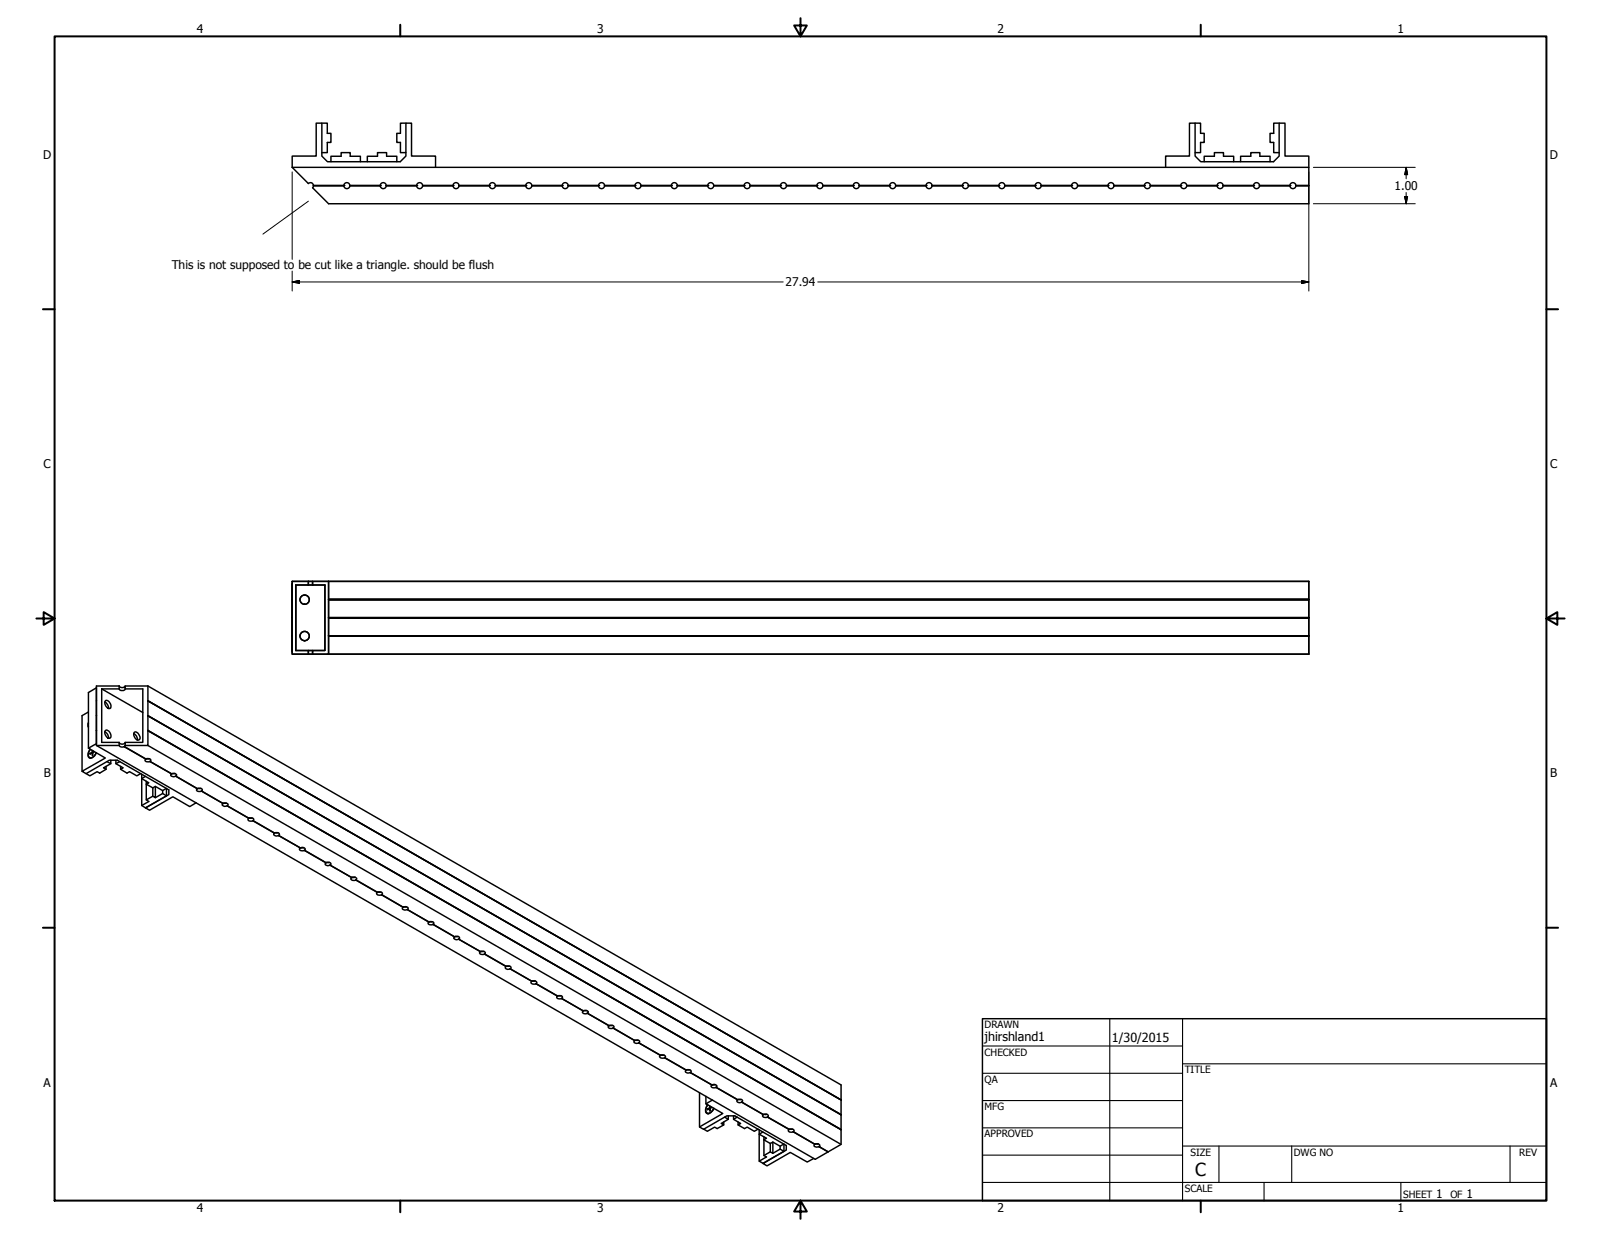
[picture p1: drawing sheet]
<svg xmlns="http://www.w3.org/2000/svg" width="559mm" height="432mm" viewBox="0 0 559 432" stroke-linecap="round" stroke-linejoin="round" font-family="sans-serif">
<!-- layer: Visible (ANSI) -->
<g fill="none" stroke="#000" stroke-width=".51">
<path d="M102 58.4v-3.9h8.4v-11.5h1.9v11.5l2 2h25.4l2-2v-11.5h1.9v11.5h8.4v3.9M102 58.4l5.6 5.7a1.05 1.05 0 0 1 1.1-.3 1.05 1.05 0 0 1 .7 1M102 58.4h354.8M112.3 43h1.9v3.5h1.3v3.2h-1.3v3.6h-1.9M115.5 56.5v-2h3.6v-1.2h3.1v1.2h3.6v2M128.2 56.5v-2h3.6v-1.2h3.1v1.2h3.6v2M141.7 43h-1.9v3.5h-1.3v3.2h1.3v3.6h1.9M406.8 58.4v-3.9h8.4v-11.5h1.9v11.5l2 2h25.4l2-2v-11.5h2v11.5h8.3v16.6h-342.1l-5.6-5.6 .3-.7M417.1 43h1.9v3.5h1.3v3.2h-1.3v3.6h-1.9M420.3 56.5v-2h3.6v-1.2h3.1v1.2h3.6v2M433 56.5v-2h3.6v-1.2h3.1v1.2h3.6v2M446.5 43h-1.9v3.5h-1.3v3.2h1.3v3.6h1.9"/>
<path d="M109.4 64.8h.1M109.4 64.8h10.6M120 64.8h.1M120 64.8a1.05 1.05 0 0 0 1.1 1 1.05 1.05 0 0 0 1-1M120 64.8a1.05 1.05 0 0 1 1.1-1 1.05 1.05 0 0 1 1 1M122.1 64.8h.1M122.1 64.8h10.6M132.7 64.8h.1M132.7 64.8a1.05 1.05 0 0 0 1.1 1 1.05 1.05 0 0 0 1-1M132.7 64.8a1.05 1.05 0 0 1 1.1-1 1.05 1.05 0 0 1 1 1M134.8 64.8h.1M134.8 64.8h10.6h-10.6"/>
<path d="M145.4 64.8a1.05 1.05 0 0 0 1.1 1 1.05 1.05 0 0 0 1-1M145.4 64.8a1.05 1.05 0 0 1 1.1-1 1.05 1.05 0 0 1 1 1M147.5 64.8h.1M147.5 64.8h10.6M158.1 64.8h.1M158.1 64.8a1.05 1.05 0 0 0 1.1 1 1.05 1.05 0 0 0 1-1M158.1 64.8a1.05 1.05 0 0 1 1.1-1 1.05 1.05 0 0 1 1 1M160.2 64.8h.1M160.2 64.8h10.6M170.8 64.8h.1M170.8 64.8a1.05 1.05 0 0 0 1.1 1 1.05 1.05 0 0 0 1-1M170.8 64.8a1.05 1.05 0 0 1 1.1-1 1.05 1.05 0 0 1 1 1"/>
<path d="M172.9 64.8h.1M172.9 64.8h10.6M183.5 64.8h.1M183.5 64.8a1.05 1.05 0 0 0 1.1 1 1.05 1.05 0 0 0 1-1M183.5 64.8a1.05 1.05 0 0 1 1.1-1 1.05 1.05 0 0 1 1 1M185.6 64.8h.1M185.6 64.8h10.6M196.2 64.8h.1M196.2 64.8a1.05 1.05 0 0 0 1.1 1 1.05 1.05 0 0 0 1-1M196.2 64.8a1.05 1.05 0 0 1 1.1-1 1.05 1.05 0 0 1 1 1M198.3 64.8h.1M198.3 64.8h10.6"/>
<path d="M208.9 64.8h.1M208.9 64.8a1.05 1.05 0 0 0 1.1 1 1.05 1.05 0 0 0 1-1M208.9 64.8a1.05 1.05 0 0 1 1.1-1 1.05 1.05 0 0 1 1 1M211 64.8h.1M211 64.8h10.6M221.6 64.8h.1M221.6 64.8a1.05 1.05 0 0 0 1.1 1 1.05 1.05 0 0 0 1-1M221.6 64.8a1.05 1.05 0 0 1 1.1-1 1.05 1.05 0 0 1 1 1M223.7 64.8h.1M223.7 64.8h10.6M234.3 64.8h.1M234.3 64.8a1.05 1.05 0 0 0 1.1 1 1.05 1.05 0 0 0 1-1"/>
<path d="M234.3 64.8a1.05 1.05 0 0 1 1.1-1 1.05 1.05 0 0 1 1 1M236.4 64.8h.1M236.4 64.8h10.6M247 64.8h.1M247 64.8a1.05 1.05 0 0 0 1.1 1 1.05 1.05 0 0 0 1-1M247 64.8a1.05 1.05 0 0 1 1.1-1 1.05 1.05 0 0 1 1 1M249.1 64.8h.1M249.1 64.8h10.6M259.7 64.8h.1M259.7 64.8a1.05 1.05 0 0 0 1.1 1 1.05 1.05 0 0 0 1-1M259.7 64.8a1.05 1.05 0 0 1 1.1-1 1.05 1.05 0 0 1 1 1M261.8 64.8h.1"/>
<path d="M261.8 64.8h10.6M272.4 64.8h.1M272.4 64.8a1.05 1.05 0 0 0 1.1 1 1.05 1.05 0 0 0 1-1M272.4 64.8a1.05 1.05 0 0 1 1.1-1 1.05 1.05 0 0 1 1 1M274.5 64.8h.1M274.5 64.8h10.6h-10.6M285.1 64.8a1.05 1.05 0 0 0 1.1 1 1.05 1.05 0 0 0 1-1M285.1 64.8a1.05 1.05 0 0 1 1.1-1 1.05 1.05 0 0 1 1 1M287.2 64.8h.1M287.2 64.8h10.6M297.8 64.8h.1M297.8 64.8a1.05 1.05 0 0 0 1.1 1 1.05 1.05 0 0 0 1-1"/>
<path d="M297.8 64.8a1.05 1.05 0 0 1 1.1-1 1.05 1.05 0 0 1 1 1M299.9 64.8h.1M299.9 64.8h10.6M310.5 64.8h.1M310.5 64.8a1.05 1.05 0 0 0 1.1 1 1.05 1.05 0 0 0 1-1M310.5 64.8a1.05 1.05 0 0 1 1.1-1 1.05 1.05 0 0 1 1 1M312.6 64.8h.1M312.6 64.8h10.6M323.2 64.8h.1M323.2 64.8a1.05 1.05 0 0 0 1.1 1 1.05 1.05 0 0 0 1-1M323.2 64.8a1.05 1.05 0 0 1 1.1-1 1.05 1.05 0 0 1 1 1M325.3 64.8h.1"/>
<path d="M325.3 64.8h10.6M335.9 64.8h.1M335.9 64.8a1.05 1.05 0 0 0 1.1 1 1.05 1.05 0 0 0 1-1M335.9 64.8a1.05 1.05 0 0 1 1.1-1 1.05 1.05 0 0 1 1 1M338 64.8h.1M338 64.8h10.6M348.6 64.8h.1M348.6 64.8a1.05 1.05 0 0 0 1.1 1 1.05 1.05 0 0 0 1-1M348.6 64.8a1.05 1.05 0 0 1 1.1-1 1.05 1.05 0 0 1 1 1M350.7 64.8h.1M350.7 64.8h10.6M361.3 64.8h.1"/>
<path d="M361.3 64.8a1.05 1.05 0 0 0 1.1 1 1.05 1.05 0 0 0 1-1M361.3 64.8a1.05 1.05 0 0 1 1.1-1 1.05 1.05 0 0 1 1 1M363.4 64.8h.1M363.4 64.8h10.6M374 64.8h.1M374 64.8a1.05 1.05 0 0 0 1.1 1 1.05 1.05 0 0 0 1-1M374 64.8a1.05 1.05 0 0 1 1.1-1 1.05 1.05 0 0 1 1 1M376.1 64.8h.1M376.1 64.8h10.6M386.7 64.8h.1M386.7 64.8a1.05 1.05 0 0 0 1.1 1 1.05 1.05 0 0 0 1-1M386.7 64.8a1.05 1.05 0 0 1 1.1-1 1.05 1.05 0 0 1 1 1"/>
<path d="M388.8 64.8h.1M388.8 64.8h10.6M399.4 64.8h.1M399.4 64.8a1.05 1.05 0 0 0 1.1 1 1.05 1.05 0 0 0 1-1M399.4 64.8a1.05 1.05 0 0 1 1.1-1 1.05 1.05 0 0 1 1 1M401.5 64.8h.1M401.5 64.8h10.6M412.1 64.8h.1M412.1 64.8a1.05 1.05 0 0 0 1.1 1 1.05 1.05 0 0 0 1-1M412.1 64.8a1.05 1.05 0 0 1 1.1-1 1.05 1.05 0 0 1 1 1M414.2 64.8h.1M414.2 64.8h10.6h-10.6"/>
<path d="M424.8 64.8a1.05 1.05 0 0 0 1.1 1 1.05 1.05 0 0 0 1-1M424.8 64.8a1.05 1.05 0 0 1 1.1-1 1.05 1.05 0 0 1 1 1M426.9 64.8h.1M426.9 64.8h10.6M437.5 64.8h.1M437.5 64.8a1.05 1.05 0 0 0 1.1 1 1.05 1.05 0 0 0 1-1M437.5 64.8a1.05 1.05 0 0 1 1.1-1 1.05 1.05 0 0 1 1 1M439.6 64.8h.1M439.6 64.8h10.6M450.2 64.8h.1M450.2 64.8a1.05 1.05 0 0 0 1.1 1 1.05 1.05 0 0 0 1-1M450.2 64.8a1.05 1.05 0 0 1 1.1-1 1.05 1.05 0 0 1 1 1"/>
<path d="M452.3 64.8h.1M452.3 64.8h4.5M102 215.6h.1M102 203.8v23.8M107.6 202.9v1.3M109.1 202.9h-7.1v6.4M114.7 202.9h342.1v25.4h-342.1M114.7 202.9v19M114.7 202.9h-5.6v1.3M114.7 215.6h342.1M114.7 209.2h342.1M456.8 215.6h-342.1h342.1"/>
<path d="M456.8 209.3h-342.1h342.1M41.6 239.5a1.25 1.25 0 0 0 2.1 0M41.6 239.5h-7.9v5.2M41.6 239.5v1M51.6 239.5l242 139.2v20.8l-9.1 5.2-250.8-144.5M51.6 239.5v15.5M51.6 239.5h-7.9v1M102 221.9v6.4h5.6M107.6 228.3v-1.2h-4.3v-22.9h10.1v22.9h-4.3v1.2M107.6 228.3h1.5M107.6 227.1h1.5M114.7 221.9v6.4h-5.6"/>
<path d="M114.7 221.9h342.1M456.8 222h-342.1h342.1M30.9 252.2v1.7M30.9 252.5v1.1M30.9 248.5l-2.3 1.3v19.4M33.7 255v5.2h7.9M33.7 249.8v.1M35.5 240.5v18.6h6.1v1.1M35.5 240.5l14.3 8.2M35.5 240.5h6.1M36.6 255.4l1 1 .2 1.3M36.6 245l1 1.1 .2 1.2"/>
<path d="M36.7 255.1a1.35 1.35 0 0 1 1.9 1.1 .96 .96 0 0 1-.6 1.5l-.7-.4-.6-.9zM36.7 244.7l.3-.2a1.89 1.89 0 0 1 1.4 2.8 1.98 1.98 0 0 1-1.7-2.6zM41.6 240.5a1.25 1.25 0 0 0 2.1 0M41.6 259.1a1.18 1.18 0 0 0 2.1 0M43.7 240.5h6.1v18.6h-6.1v1.1M46.7 256l1 1 .3 1M46.8 255.7a1.35 1.35 0 0 1 1.9 1.2 .9 .9 0 0 1 .2 .9 .9 .9 0 0 1-.8 .6l-.7-.5-.6-.9zM48 258v.1M48 258.1l-.1 .2M51.6 255l242 139.3M51.6 249.8l242 139.3M51.6 244.6l242 139.4"/>
<path d="M51.6 255v5.2h-7.9M30.9 261.2v-19.5l2.8-1.6v19.5l-2.8 1.6 5.9 3.4-8.2 4.6 1.4 .9 8.2-4.7h2.8l17.9 10.3v1.7l-8.1 4.6 1.4 .8 8.1-4.7 5.9 3.5 2.3-1.4M31.2 264.4l.4 .2M31.5 261.6l-.8 1.5a1.07 1.07 0 0 0 .5 1.4 1.07 1.07 0 0 0 1.4-.3l1.1-1.4M31.6 261.6l-.4 .5a1.3 1.3 0 0 0-.5 1.5 1.3 1.3 0 0 0 1.3 .9l.9-.7 .7-1M32.2 261.9l.1 .9M32.2 262.6l-.8 .4 .2 .1M32.4 262.9l-1 .4v-.3M32.4 262.1v.3M32.4 262.5v.1M32.7 262.3l-.3 .1 .2 .2M33 262.4l-.6 .3-.2 1v-.9"/>
<path d="M37 267.5v1l-2.2 1.4-.9-.5-2.5 1.4-1.3-.7M37.3 265.9l1.4 .7M38.7 265.4v1.2l-2.6 1.4 .9 .5M40.4 265.4v1.2l2.6 1.4-.9 .5M41.6 260.2l.6 .5h1.2M41.8 265.9l-1.4 .7M42.1 267.5v1l2.2 1.4 .9-.5 2.6 1.4 1.3-.7M43.4 260.7l7.5 4.3M43.4 260.6v.1M43.4 260.6l7.5 4.3M43.7 260.2l-.3 .4M49.5 270.3v1.5l2.4 1.4-.8 .5v5.5l.8 .6-2.4 1.4"/>
<path d="M50.7 271l-1.2 .8v9.4l1.3 .8 7.3-4.2v-2.5M50.9 265l-.3 .4a1.18 1.18 0 0 0 1.7 .4M50.9 264.9l.4-.1a.96 .96 0 0 1 1.3 .8l-.2 .2M50.9 264.9v.1M51.1 272.7v1l2.2 1.3M51.1 264.9h1M51.6 260.2l242 139.3M52.3 265.8h.1M52.3 265.8l7.6 4.3M52.4 265.8l7.5 4.3h1.3l.5 .3-.3 .6M53.3 275v2.9l-2.2 1.3M53.3 275l.9-.5 2.6 1.5 1.2-.8"/>
<path d="M54.2 274.5v3.9l-.9-.5M56.8 276v1l-2.6 1.4M56.8 277l1.3 .8M59.9 270.1l-.3 .5 .2 .3 .7 .2 .8-.1M59.9 270.1h.1M60.1 270h1.1M61.3 271h.1M61.3 271l7.5 4.3M61.4 271l7.5 4.3M68.8 275.3l-.2 .5a1.18 1.18 0 0 0 1.7 .4M68.9 275.3l.4-.2a.96 .96 0 0 1 1.3 .8l-.2 .2M68.9 275.3h-.1"/>
<path d="M69.1 275.2h1M70.3 276.2l7.6 4.3M70.4 276.1l-.1 .1M70.4 276.1l7.5 4.4M77.9 280.5l-.4 .5 .2 .2a1.34 1.34 0 0 0 1.6 .1M77.9 280.5l.8-.2 .7 .2 .2 .3-.3 .5M77.9 280.4v.1M78 280.4h1.1M79.3 281.3l7.5 4.3-.2 .5a1.18 1.18 0 0 0 1.7 .4M79.3 281.3l7.6 4.3 .3-.1a.88 .88 0 0 1 1.3 .8l-.2 .1M87.1 285.6h1M88.3 286.5l7.5 4.3"/>
<path d="M88.3 286.4v.1M88.3 286.4l7.5 4.4M95.8 290.8l-.2 .2a1.02 1.02 0 0 0 1.6 .7M95.8 290.8l.4-.2a.96 .96 0 0 1 1.3 .8l-.3 .3M95.8 290.8h.1M96 290.7h1M97.2 291.7l7.6 4.3M104.8 296l-.3 .5a1.18 1.18 0 0 0 1.7 .4M104.8 296l.9-.2a.75 .75 0 0 1 .8 .8l-.2 .2M105 295.9h1M106.2 296.9l7.5 4.3M106.3 296.8l-.1 .1"/>
<path d="M106.3 296.8l7.5 4.3M113.7 301.2l-.2 .4a1.18 1.18 0 0 0 1.7 .4M113.8 301.1l.4-.1a.96 .96 0 0 1 1.3 .8l-.2 .2M113.8 301.1l-.1 .1M114 301.1h1M115.2 302h.1M115.2 302l7.5 4.3M115.3 302l7.4 4.3M122.7 306.3l-.2 .3a1.05 1.05 0 0 0 1.7 .6M122.7 306.3a1.07 1.07 0 0 1 1.8 .6l-.2 .2M123 306.2h1M124.2 307.2l7.5 4.3"/>
<path d="M124.3 307.1l7.5 4.4 .3-.2a.96 .96 0 0 1 1.4 .8l-.3 .2M124.3 307.1l-.1 .1M131.7 311.5l-.3 .5a1.18 1.18 0 0 0 1.8 .4M131.7 311.5h.1M132 311.4h1M133.2 312.4l7.5 4.3M133.2 312.3l7.5 4.4 .8-.2 .8 .2 .2 .3-.3 .5M133.2 312.3v.1M140.7 316.7l-.3 .5 .2 .2 .7 .3 .9-.2M140.7 316.6v.1M140.9 316.5h1M142.2 317.5l7.5 4.3 .4-.1a.88 .88 0 0 1 1.3 .8l-.2 .1"/>
<path d="M142.2 317.5l7.5 4.4M149.7 321.9l-.3 .4a1.18 1.18 0 0 0 1.7 .4M149.7 321.8v.1M149.9 321.8h1M151.1 322.7l7.5 4.3M151.2 322.6l7.5 4.4 .4-.2a.96 .96 0 0 1 1.3 .8l-.3 .3M151.2 322.6l-.1 .1M158.6 327l-.2 .5 .5 .4h1.2M158.7 327h-.1M158.9 326.9h1M160.1 327.9l7.6 4.3 .8-.2a.68 .68 0 0 1 .9 .8l-.2 .2M160.1 327.9h.1"/>
<path d="M167.6 332.2l-.2 .5a1.18 1.18 0 0 0 1.7 .4M167.9 332.1h1M169.1 333.1l7.5 4.3M169.2 333l-.1 .1M169.2 333l7.5 4.3M176.6 337.4l-.3 .4a1.18 1.18 0 0 0 1.8 .4M176.7 337.3l.3-.1a.96 .96 0 0 1 1.4 .7l-.3 .3M176.7 337.3l-.1 .1M176.8 337.2h1.1M178.1 338.2h.1M178.1 338.2l7.5 4.3M185.6 342.5l-.2 .3a1.05 1.05 0 0 0 1.7 .6"/>
<path d="M185.6 342.5a1.05 1.05 0 0 1 1.7 .7l-.2 .1M185.9 342.5h1M187.1 343.3v.1M187.1 343.4l7.5 4.3M187.1 343.3l7.5 4.4M194.6 347.7l-.3 .5a1.18 1.18 0 0 0 1.7 .4M194.6 347.7h.1M194.6 347.7l.4-.2a.88 .88 0 0 1 1.3 .8l-.3 .3M194.8 347.6h1M196 348.6l7.6 4.3 1.3-.1 .5 .4-.4 .5M203.6 352.8l-.3 .3a.98 .98 0 0 0 .7 .8 .98 .98 0 0 0 1-.2M203.8 352.7h1"/>
<path d="M205 353.7h.1M205 353.7l7.5 4.4M205 353.7l7.6 4.3M212.5 358.1l-.2 .4a1.18 1.18 0 0 0 1.7 .4M212.5 358v.1M212.6 358l.4-.1a.88 .88 0 0 1 1.2 .7l-.1 .2M212.8 357.9h1M214 358.9l7.5 4.3M214.1 358.8l7.5 4.4 .8-.2 .7 .3 .2 .5-.3 .2M214.1 358.8l-.1 .1M221.5 363.2l-.3 .5 .5 .4 1.2-.1M221.6 363.2h-.1"/>
<path d="M221.7 363.1h1.1M222.9 364h.1M222.9 364l7.6 4.4M223 364l7.6 4.4M230.5 368.4l-.3 .5 .5 .4h1.3M230.5 368.4h.1M230.6 368.4l.8-.2a.68 .68 0 0 1 .8 .8l-.2 .2M230.8 368.3h1M232 369.3l7.5 4.3M232 369.2v.1M232 369.2l7.5 4.3M239.5 373.6l-.3 .5 .4 .4 1.3-.1"/>
<path d="M239.5 373.5l.4-.1a.96 .96 0 0 1 1.3 .7l-.2 .3M239.5 373.5v.1M239.7 373.4h1M240.9 374.4h.1M240.9 374.4l7.6 4.3M241 374.4l7.5 4.3M248.5 378.7l-.3 .3a1.05 1.05 0 0 0 1.7 .6M248.5 378.7a1.05 1.05 0 0 1 1.7 .6l-.3 .2M248.7 378.7h1M249.9 379.5l7.6 4.4 .4-.2a.88 .88 0 0 1 1.2 .8l-.2 .2M249.9 379.5v.1M249.9 379.6l7.5 4.3"/>
<path d="M244.2 381.4v12M246.4 382.7v2.6M246.8 388.6l.3 .1M247 385.6l-.6 1.1a1.15 1.15 0 0 0-.1 1.5 1.15 1.15 0 0 0 1.3 .4l.9-.7 .7-1M247.1 385.7a1.79 1.79 0 0 0 0 3l.9-.4 1.1-1.5M247.7 386.1l.2 .7M247.7 386.7l-.8 .5 .2 .1M247.9 387l-1 .4v-.2M247.9 386.9l-.1 .1M247.9 386.2v.3M248 386.6v.2M248.2 386.4l-.3 .1 .2 .2"/>
<path d="M248.5 386.5l-.6 .3-.2 1.1v-.9M248.7 384l-2.3 1.3 5.9 3.4-8.1 4.7 1.4 .8 8.1-4.7h2.8l17.9 10.4v1.5l-8.1 4.7 1.4 .9 8.1-4.7 5.9 3.3 2.3-1.2M252.6 391.7v1l-2.3 1.3-.9-.6-2.5 1.5-1.3-.8M252.9 390l1.3 .7M254.2 389.5v1.2l-2.5 1.5 .9 .5M256 389.5v1.2l2.5 1.5-.9 .5M257.3 390l-1.3 .7M257.4 383.9l-.2 .5a1.18 1.18 0 0 0 1.7 .3M257.4 383.9h.1M257.6 391.7v1l2.2 1.3 1-.6 2.5 1.5 1.3-.8M257.7 383.8h1M258.9 384.7l7.5 4.4"/>
<path d="M265 394.4v1.5l2.5 1.4-.9 .6v5.5l.9 .5-2.5 1.4M266.3 395.2l-1.3 .7v9.4l1.3 .8 7.3-4.2v-2.5M266.4 389.1l-.2 .2a1.02 1.02 0 0 0 1.6 .7M266.4 389.1l1.3-.1 .5 .4-.3 .5M266.6 396.8v1.1l2.3 1.3M266.6 388.9h1.1M267.8 390l7.6 4.3M267.9 389.9l7.6 4.3 .8-.1a.68 .68 0 0 1 .8 .7l-.2 .2M267.9 389.9l-.1 .1M268.9 399.2v2.9l-2.3 1.3M268.9 399.2l.8-.5 2.6 1.4 1.3-.7M269.7 398.7v3.9l-.8-.5"/>
<path d="M275.4 394.3l-.3 .4a1.18 1.18 0 0 0 1.8 .4M275.4 394.2v.1M275.7 394.1h1M276.9 395.1l7.5 4.3M276.9 395v.1M276.9 395l7.5 4.4M284.4 399.4l-.2 .8 .8 .2 .8-.2M284.4 399.4h1.3l.4 .3-.2 .5M284.4 399.4h.1M284.6 399.3h1M285.4 399.3v.1M266.3 406.1h.1"/>
<path d="M272.3 400.1v1l-2.6 1.5M272.3 401.1l1.3 .8M285.8 400.2l3.3 1.9M285.8 400.2h.1"/>
<circle cx="106.3" cy="209.3" r="1.62"/>
<circle cx="106.3" cy="222" r="1.62"/>
</g>
<g fill="#000">
<circle cx="120" cy="64.8" r=".25"/>
<circle cx="132.7" cy="64.8" r=".25"/>
<circle cx="145.4" cy="64.8" r=".25"/>
<circle cx="158.1" cy="64.8" r=".25"/>
<circle cx="170.8" cy="64.8" r=".25"/>
<circle cx="183.5" cy="64.8" r=".25"/>
<circle cx="196.2" cy="64.8" r=".25"/>
<circle cx="208.9" cy="64.8" r=".25"/>
<circle cx="221.6" cy="64.8" r=".25"/>
<circle cx="234.3" cy="64.8" r=".25"/>
<circle cx="247" cy="64.8" r=".25"/>
<circle cx="259.7" cy="64.8" r=".25"/>
<circle cx="272.4" cy="64.8" r=".25"/>
<circle cx="285.1" cy="64.8" r=".25"/>
<circle cx="297.8" cy="64.8" r=".25"/>
<circle cx="310.5" cy="64.8" r=".25"/>
<circle cx="323.2" cy="64.8" r=".25"/>
<circle cx="335.9" cy="64.8" r=".25"/>
<circle cx="348.6" cy="64.8" r=".25"/>
<circle cx="361.3" cy="64.8" r=".25"/>
<circle cx="374" cy="64.8" r=".25"/>
<circle cx="386.7" cy="64.8" r=".25"/>
<circle cx="399.4" cy="64.8" r=".25"/>
<circle cx="412.1" cy="64.8" r=".25"/>
<circle cx="424.8" cy="64.8" r=".25"/>
<circle cx="437.5" cy="64.8" r=".25"/>
<circle cx="450.2" cy="64.8" r=".25"/>
<circle cx="43.4" cy="239.9" r=".25"/>
<circle cx="50.8" cy="282" r=".25"/>
<circle cx="79.3" cy="281.3" r=".25"/>
<circle cx="86.8" cy="285.6" r=".25"/>
<circle cx="104.8" cy="296" r=".25"/>
<circle cx="122.7" cy="306.3" r=".25"/>
<circle cx="142.2" cy="317.5" r=".25"/>
<circle cx="167.6" cy="332.2" r=".25"/>
<circle cx="185.6" cy="342.5" r=".25"/>
<circle cx="248.5" cy="378.7" r=".25"/>
<circle cx="247.1" cy="388.7" r=".25"/>
<circle cx="285.9" cy="400.2" r=".25"/>
</g>
<!-- layer: Border (ANSI) -->
<g fill="none" stroke="#000" stroke-width=".7">
<path d="M19 12.7h520.8v406.4h-520.8zM139.7 8.6v4.1M279.4 6.3v6.4l-2.2-3.8h4.4l-2.2 3.8M419.1 8.6v4.1M15 107.9h4M539.8 107.9h4M12.7 215.9h6.3l-3.8-2.2v4.4l3.8-2.2M539.8 215.9l3.8 2.2v-4.4l-3.8 2.2h6.3M15 323.8h4M539.8 323.8h4M139.7 419.1v4.1M279.4 419.1l2.2 3.8h-4.4l2.2-3.8v6.3"/>
<path d="M419.1 419.1v4.1"/>
</g>
<!-- layer: Title (ANSI) -->
<g fill="none" stroke="#000" stroke-width=".38">
<path d="M387.3 355.6v63.5M412.7 355.6v63.5M342.9 365.1h69.8M342.9 374.6h69.8M412.7 371.3h127.1M342.9 384.2h69.8M342.9 393.7h69.8M342.9 412.7h196.9M342.9 403.2h69.8M412.7 400h127.1M425.4 400v12.7M441.2 412.7v6.4"/>
<path d="M450.8 400v12.7M488.9 412.7v6.4M527 400v12.7"/>
</g>
<path d="M342.9 355.6h196.9v63.5h-196.9z" fill="none" stroke="#000" stroke-width=".51"/>
<!-- layer: Sketch Geometry (ANSI) -->
<path d="M107.6 70.2l-15.8 11.5" fill="none" stroke="#000" stroke-width=".35"/>
<!-- layer: Dimension (ANSI) -->
<g fill="none" stroke="#000" stroke-width=".35">
<path d="M458.4 58.4h35.6M490.8 58.4l.5 2.6h-1zM490.8 58.4v4M102 60v30.6M456.8 60v41.6M458.4 71.1h35.6M490.3 68.6h1l-.5 2.5zM490.8 67.2v3.9M102 98.4l2.5-.5v1zM102 98.4h171.4M102 94.6v7M285.4 98.4h171.4"/>
<path d="M454.3 97.9l2.5 .5-2.5 .5z"/>
</g>
<path d="M490.3 68.6l.5 2.5zM490.3 68.6h1l-.5 2.5zM490.8 58.4l.5 2.6zM490.8 58.4l.5 2.6h-1zM102 98.4l2.5-.5zM102 98.4l2.5-.5v1zM454.3 98.9l2.5-.5zM454.3 97.9l2.5 .5-2.5 .5z" fill="#000" stroke="#000" stroke-width=".35"/>
<text font-size="6.3" x="417.2" y="410.6">C</text>
<g font-size="4.4">
<text x="343.7" y="363.5">jhirshland1</text>
<text x="388.1" y="363.7">1/30/2015</text>
</g>
<g font-size="4.2">
<text x="68.7" y="11.7">4</text>
<text x="208.4" y="11.7">3</text>
<text x="348.1" y="11.7">2</text>
<text x="487.8" y="11.7">1</text>
<text x="15.1" y="55.5">D</text>
<text x="540.9" y="55.5">D</text>
<text x="486.7" y="66.3">1.00</text>
<text x="59.9" y="93.7">This is not supposed to be cut like a triangle. should be flush</text>
<text x="274.2" y="99.9">27.94</text>
<text x="15.2" y="163.4">C</text>
<text x="541" y="163.4">C</text>
<text x="15.3" y="271.4">B</text>
<text x="541.1" y="271.4">B</text>
<text x="15.2" y="379.3">A</text>
<text x="541" y="379.3">A</text>
<text x="501.3" y="418.3">1</text>
<text x="511.8" y="418.3">1</text>
<text x="68.7" y="423.2">4</text>
<text x="208.4" y="423.2">3</text>
<text x="348.1" y="423.2">2</text>
<text x="487.8" y="423.2">1</text>
</g>
<g font-size="3.5">
<text x="343.7" y="358.9">DRAWN</text>
<text x="343.7" y="368.5">CHECKED</text>
<text x="413.5" y="374.6">TITLE</text>
<text x="343.7" y="378">QA</text>
<text x="343.7" y="387.5">MFG</text>
<text x="343.7" y="397.1">APPROVED</text>
<text x="415.5" y="403.4">SIZE</text>
<text x="451.6" y="403.4">DWG NO</text>
<text x="530.3" y="403.4">REV</text>
<text x="413.5" y="416.1">SCALE</text>
<text x="489.7" y="418.3">SHEET</text>
<text x="506.2" y="418.3">OF</text>
</g>
</svg>
